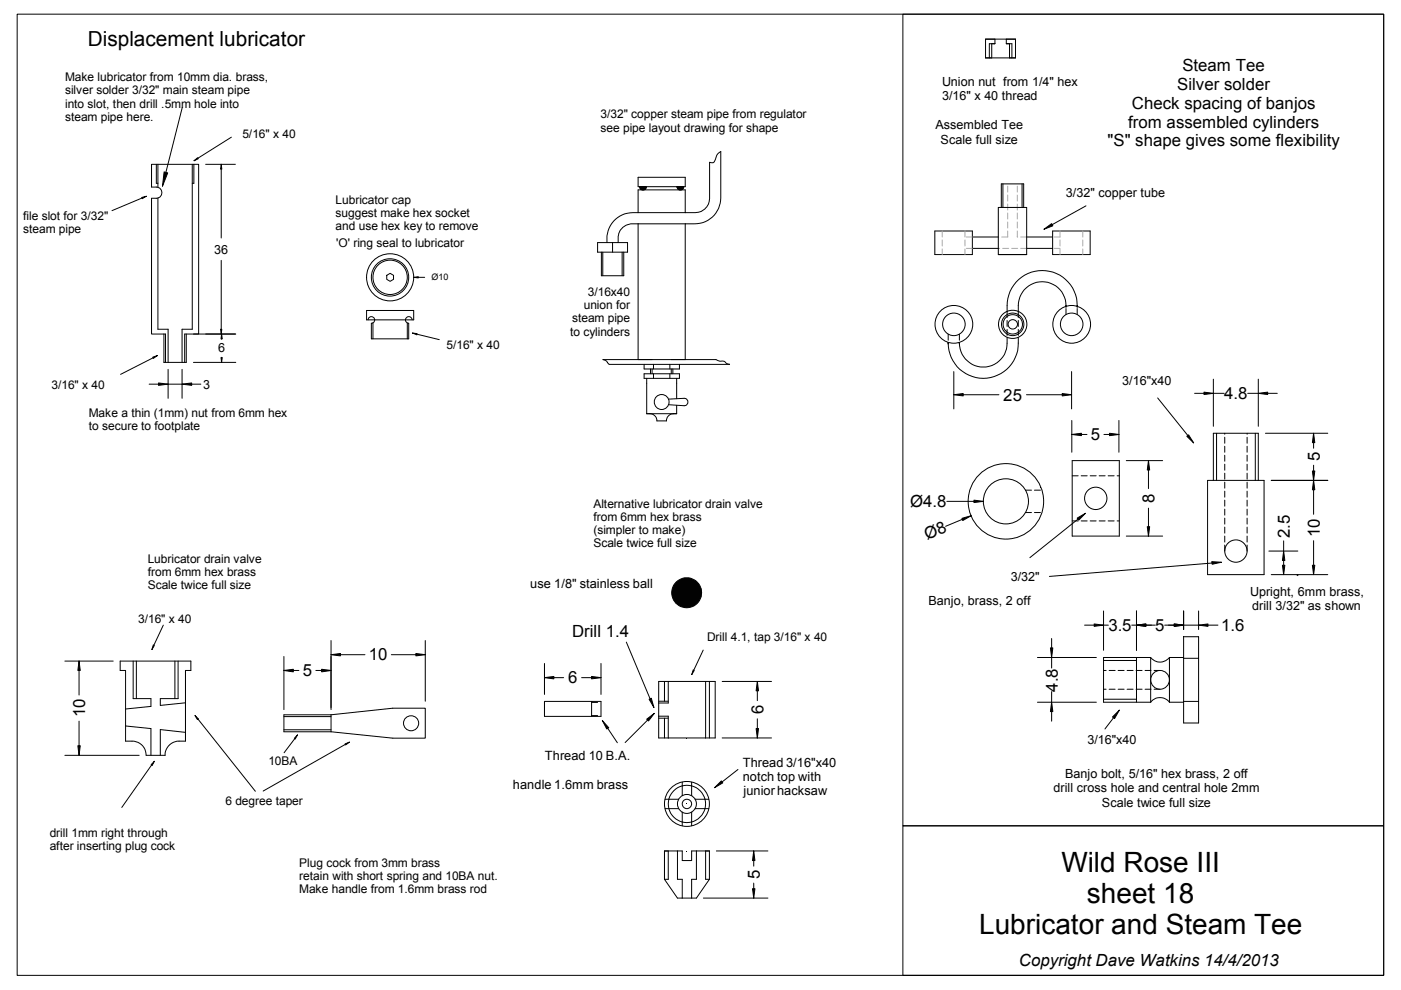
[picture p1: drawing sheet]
<svg xmlns="http://www.w3.org/2000/svg" width="297mm" height="210mm" viewBox="0 0 297 210" stroke-linecap="round" stroke-linejoin="round" font-family="sans-serif">
<g fill="none" stroke="#000" stroke-width=".21">
<path d="M3.6 3h289.8v203.8h-289.8zM191.4 3h102v172.1h-102zM209 8.3h6.3v4h-6.3zM210.3 9.3v3M210.9 8.3v1h-1.1v3M213.4 8.3v1h1.1v3M214 9.3v3M33.1 34.8v4.1h.4M33.5 34.8v4.9M34.8 36.4l.8 .3-1.1 2.8zM38.6 22.8l-3.4 13.7M40.8 34.8v35h-2.2v7"/>
<path d="M41.1 34.8v4.1h-.3M41.1 34.1l.8-.7 .1 .3zM43.6 34.8h6.3M46.9 34.8l.1 1.1h-.2zM46.9 35.9v14.6M49.1 29.1l-7.1 4.4M135.3 37.6h10v2h-10zM135.6 39.6a.7 .7 0 0 0 .7 .7 .7 .7 0 0 0 .7-.7M135.6 39.6h1.4v.1l-.3 .5-.6 .1-.4-.3zM143.5 39.6a.7 .7 0 0 0 .7 .7 .7 .7 0 0 0 .7-.7M143.5 39.6h1.4v.2l-.3 .4-.5 .1-.4-.3zM212.6 39v5"/>
<path d="M216.7 39v5M30.1 41.9l.9-.3-.9 .5zM30.1 42l-6.4 2.7M33.5 42v27.8h2.1v7M46.9 55.2v14.6M82 58.4l.7-.4 .7 .4v.8l-.7 .4-.7-.4zM87.7 58.8l1-.1v.2zM88.7 58.8h1.3M126.7 51.4h6.3v2.1h-6.3zM127.5 53.5v5h4.7v-5M127.8 53.5v5M129.9 51.4v2.1"/>
<path d="M131.9 53.5v5M135.3 47.5h-1.6a3 3 0 0 0-2.6 2.6v1.3M135.3 45.1a5.7 5.7 0 0 0-6.6 6.3M135.3 45.1v-4.8h10v4.8M135.3 47.5v28.7M135.3 45.1h10M135.3 47.5h10M145.3 45.1h2.1a3 3 0 0 0 3-3l.1-7.7a.78 .78 0 0 0 1.2-.6 2.11 2.11 0 0 1 1.1-1.7v9.9a5.5 5.5 0 0 1-5.5 5.5h-2M145.3 47.5v28.7M198.2 49h8v5h-8zM206.2 50.2h5.5M206.2 52.7h5.5"/>
<path d="M211.7 44h6v10h-6zM212.3 44v-5h4.7v5M217.7 50.2h5.5M217.7 52.7h5.5M221.4 48.6l1.6-1.2 .2 .5zM223.2 49h7.9v5h-7.9zM230.2 43.6l-7.1 4M32.4 75.7l1-.3-.9 .6zM32.5 75.9l-6.9 3.5M34.8 70.8v6h4.7v-6M35.1 76.8v-6h-3v-28.8h1a1.19 1.19 0 0 0 1.2-1.1 1.19 1.19 0 0 0-1.2-1.2h-1v-4.9h10v36h-2.9v6M35.6 78.3v6.2"/>
<path d="M38.6 78.3v6.2M41 76.8h9M41 70.8h9M46.8 69.8h.2l-.1 1zM46.9 75.8h.2l-.1 1zM46.9 71.8l.1 .1zM46.9 75.8l.1 .1zM47 70.8l.1 1h-.2zM77.7 65.8h10v2h-10zM78.1 67.8a.69 .69 0 0 1 .7-.7 .69 .69 0 0 1 .6 .8 .69 .69 0 0 1-.7 .6v3.3h8v-3.3a.7 .7 0 0 1-.7-.7 .7 .7 0 0 1 .7-.7 .7 .7 0 0 1 .7 .7M79.1 68.5v3.3M86.4 68.5v3.3"/>
<path d="M87.5 70.6l.9 .1v.3zM88.4 70.9l4.7 1.1M127.8 76.2h24a2.12 2.12 0 0 0 1.6 .4l.8 .5 .5 .2h-25.5l-.8-.9zM136.6 79.2h7.5v1h-7.5zM136.6 77.3v.9h7.5v-.9M137.9 78.2v1M138.3 78.2v1M138.6 77.3v.9M138.6 79.2v1M142 77.3v.9M142 79.2v1M142.3 78.2v1"/>
<path d="M142.7 78.2v1M201 72.6h.1M201 72.8h.1M201 70.9v1.2M201 72.6v.2M202.2 78.8v7.9M203.4 72.6h.1M203.4 72.8h.1M203.4 70.9v1.2M203.4 72.6v.2M213.5 71.5a5.2 5.2 0 0 1-6.8 6 5.2 5.2 0 0 1-3.3-4.7M213.5 67.9v1.3"/>
<path d="M213.5 69.8v1.3M215.9 71.5a7.5 7.5 0 0 1-6.8 8.7 7.5 7.5 0 0 1-8.1-7.4M215.9 67.9v1.3M215.9 69.8v1.3M226 64.8h.1M226 65h.1M226 64.8a5.1 5.1 0 0 0-5-5.1 5.1 5.1 0 0 0-5.1 5.1v2.5M226 64.8v.2M226 65.4v1.3M227.2 78.8v7.9M228.4 64.8h.1M228.4 65h.1"/>
<path d="M228.4 64.8a7.4 7.4 0 0 0-7.4-7.4 7.4 7.4 0 0 0-7.5 7.4v2.5M228.4 64.8v.2M228.4 65.4v1.3M31.6 81.4h2M33.6 81.2l2 .2-2 .3zM35.6 81.4h3M38.6 81.4l2-.2v.5zM40.6 81.4h2M137.1 80.2v7.5h6.4v-1.8M137.8 87.7a1.51 1.51 0 0 1 1.5 1.5h2a1.5 1.5 0 0 1 1.5-1.5M141.8 84.6l3.4-.1a.79 .79 0 0 1 .5 1.2l-.5 .3-3.4-.2M143.5 80.2v4.3"/>
<path d="M202.2 83.7l2-.3v.5zM204.2 83.7h7.6M217.6 83.7h7.6M225.2 83.4l2 .3-2 .2zM227.2 92.1l2.1-.2v.5zM227.2 89.2v6.7M227.3 97.7h10v16h-10zM229.3 92.1h1.2M234.1 92.1h1.1M235.2 91.9l2 .2-2 .3zM237.2 89.2v6.7M238.8 97.7h7.7"/>
<path d="M243.5 97.7l.3 2h-.6zM243.5 99.7v3.9M245.4 84.4l6.4 7.9M251.6 92.5l.4-.3 1.1 1.7zM253.3 83.4h2M255.3 83.1l2 .3-2 .3zM257.3 80.4v10M257.3 83.4h2.2M257.9 91.9v10M259.7 91.9v.2M259.7 92.7v1.3M259.7 94.6v1.3"/>
<path d="M259.7 96.5v1.3M259.7 98.4v1.3M264.4 91.9v.2M264.4 92.7v1.3M264.4 94.6v1.3M264.4 96.5v1.3M264.4 98.4v1.3M264.5 83.4h2.3M266.1 91.9v10M266.8 83.4l2-.3v.6zM266.8 80.4v10M268.3 91.9h13.2"/>
<path d="M268.8 83.4h2M278.3 99.9h.5l-.3 2zM278.5 91.9l.3 2h-.5zM278.5 93.9v1.1M278.5 98.6v1.3M200.7 106.3h5.8M204 109.9l1.9-.6-1.8 1.1zM204 110.1l-3.5 1.5M206.5 106l2 .3-2 .3zM217.4 103.9h1.3M217.4 108.7h1.3M219.3 103.9h1.3"/>
<path d="M219.3 108.7h1.3M227.3 100.9h1.3M227.3 110.4h1.3M228.4 109.9l1.7-1.1-1.4 1.5zM228.6 110.1l-10.2 8.1M229.2 100.9h1.3M229.2 110.4h1.3M231.1 100.9h1.3M231.1 110.4h1.3M233 100.9h1.3M233 110.4h1.3M234.9 100.9h1.3"/>
<path d="M234.9 110.4h1.3M236.9 100.9h.4M236.9 110.4h.4M238.8 113.7h7.7M243.2 111.7h.6l-.3 2zM243.5 107.7v4M256 101.9h12v19.9h-12zM256.9 119.1l2 .1-1.9 .4zM257 119.4l-34.5 2.8M257.3 101.9v-10h9.5v10M259.7 100.3v1.3M259.7 102.2v1.3"/>
<path d="M259.7 104.1v1.3M259.7 106v1.3M259.7 107.9v1.3M259.7 109.9v1.2M259.7 111.8v1.2M259.7 113.7v1.2M259.7 115.6v1.2M264.4 100.3v1.3M264.4 102.2v1.3M264.4 104.1v1.3M264.4 106v1.3M264.4 107.9v1.3"/>
<path d="M264.4 109.9v1.2M264.4 111.8v1.2M264.4 113.7v1.2M264.4 115.6v1.2M269 116.8h6.2M269.5 101.9h12M271.9 119.8h.5l-.2 2zM272.2 116.8l.2 2h-.5zM272.2 114.7v2.1M272.2 118.8v1M278.3 119.8h.5l-.3 2zM278.5 101.9l.3 1.9h-.5z"/>
<path d="M278.5 103.8v5.3M278.5 114.6v5.2M32.5 136.7l.2 .2-.5 .8zM34.6 132.5l-2 4.3M60.2 139.2v11.3M70.2 138.8l2-.2v.5zM70.2 135.8v14.7M72.2 138.8h5.2M83 138.8h5.2M88.2 138.6l2 .2-2 .3zM90.2 135.8v12.9M132.8 136.1l5 12.1"/>
<path d="M149.1 137.8l-2 4.3M220 139.4h12.4M222.7 137.4h.5l-.2 2zM223 135.4v2M223 139.4v2.2M230 132.5h2M232 132.3l2 .2-2 .3zM234 129.5v8.4M234 132.5h1M239.9 132.5h1.1M241 132.5l1.9-.2v.5zM241 129.5v8.4"/>
<path d="M241 139.4v9.5M242.9 132.5h2M244 139.4a2.51 2.51 0 0 0 3.9 0M244 139.4h-10v9.5h10M244 139.4v9.5M246.9 132.5h2.1M247.9 139.4v9.5M247.9 139.4h3M249 132.3l1.9 .2-1.9 .3zM250.9 129.5v4M250.9 135h3.2v18.3h-3.2zM250.9 139.6h3.2"/>
<path d="M250.9 132.5h3.2M254.1 132.5l2-.2v.5zM254.1 129.5v4M256.1 132.5h2.1M269.5 121.8h12M275 121.8h.1M275.2 121.8h.1M13.8 140.2h10.2M16.5 158.1h.5l-.2 2zM16.8 140.2l.2 2h-.5zM16.8 142.2v5.2M16.8 152.9v5.2"/>
<path d="M25.5 140.2h15v2h-1.2v14.9a3.8 3.8 0 0 0-3.6 1.1l-.6 1.1-.1 .8h-4a2.95 2.95 0 0 0-3-3h-1.4v-14.9h-1.1zM26.6 153.9l5.4 .6v5.6M28.2 140.2v7.9h3.8v1.7l-5.4 .5M28.9 140.2v7.9M37.1 140.2v7.9M37.8 140.2v7.9h-3.8v1.5l5.3-.6M39.3 155.3l-5.3-.6v5.4M41.4 151.7l.7 .7-.2 .2zM42 152.5l12.1 15.3M60.2 142.2l2-.3v.6zM60.2 151.9h10M60.2 154.7h10"/>
<path d="M62.2 142.2h1.2M62.5 156.6l-2.3 3M63.1 155.8l-.5 .9-.2-.2zM67 142.2h1.2M68.2 141.9l2 .3-2 .3zM70.2 151.6l13.1-1.4h6.9v6.3h-6.9l-13.1-1.3M70.2 151.6v3.6M70.2 151.6h-10v3.6h10M73.1 157.7l1-.3-.8 .5zM73.2 157.8l-17.4 9.9M115.4 143.7l2-.3v.5zM115.4 148.7h12v3.2h-12z"/>
<path d="M115.4 140.7v6.5M117.4 143.7h2.1M123.3 143.7h2.1M125.4 143.4l2 .3-2 .2zM125.4 148.7v3.2M125.4 148.9h1.3M125.4 151.7h1.3M127.4 140.7v6.5M127.7 152.8l1.4 1.5-.5 .3zM128.9 154.4l2 3.1M137.1 152.5l1.6-1.2-1.2 1.6zM137.3 152.7l-4.8 4.7"/>
<path d="M137.6 148.3l.5-.3 .5 2zM139.7 144.5h11.9v12h-11.9zM139.7 148.7h2M139.7 152.3h2M139.7 151.8h2v4.7M140.9 144.5v4.2M140.9 152.3v4.2M141.7 144.5v4.6h-2M147 142l.2 .2-.5 .8zM149.6 144.5v12M150.4 144.5v12M153.1 144.5h10.5"/>
<path d="M153.1 156.5h10.5M160.3 154.5h.5l-.2 2zM160.6 144.5l.2 2h-.5zM160.6 146.5v2M160.6 152.4v2.1M220 148.9h12.4M223 148.9l.2 2h-.5zM223 146.6v2.3M223 150.9v2M234 142.2h.5M234 140h7M234 148.3h7"/>
<path d="M234 146.1h.5M235.2 142.2h1.2M235.2 146.1h1.2M235.9 152l1.4-1.4-1 1.8zM236.1 152.2l-1.8 2.4M237.1 142.2h1.2M237.1 146.1h1.2M239 142.2h1.2M239 146.1h1.2M240.9 142.2h1.2M240.9 146.1h1.2M242.8 142.2h1.2"/>
<path d="M242.8 146.1h1.2M244 148.9a2.51 2.51 0 0 1 3.9 0M244.7 142.2h1.3M244.7 146.1h1.3M247.9 148.9h3M250.9 148.7h3.2M13.8 160.1h15.7M32.1 162.2l-6.3 9M32.7 161.4l-.4 .9-.3-.2zM141 171.4h2.9M141 169.5h2.9M144.6 165.8v2.9"/>
<path d="M144.6 172.2v2.9M146.6 165.8v2.9M146.6 172.2v2.9M147.4 171.4h2.9M147.4 169.5h2.9M152.9 165.6l.3 .4-1.7 1zM156.5 163.2l-3.4 2.6M191.4 175.1h102v31.7h-102zM140.9 186.4v-6h3.7v2.1h2v-2.1h3.8v6M140.9 186.4l2.7 4h4.1l2.7-4M141.7 180.4v6h-.8M143.6 180.4v6h1v4"/>
<path d="M147.7 180.4v6h-1.1v4M149.1 190.4h13.7M149.6 180.4v6h.8M151.9 180.4h10.9M159.6 188.4h.5l-.3 2zM159.8 180.4l.3 2.1h-.5zM159.8 182.5v1.1M159.8 187.2v1.2"/>
<circle cx="82.7" cy="58.8" r="4"/>
<circle cx="82.7" cy="58.8" r="5"/>
<circle cx="82.7" cy="58.8" r="3.6"/>
<circle cx="202.2" cy="68.8" r="4"/>
<circle cx="202.2" cy="68.8" r="2.39"/>
<circle cx="214.7" cy="68.8" r="2.38"/>
<circle cx="214.7" cy="68.8" r="3"/>
<circle cx="214.7" cy="68.8" r="2.06"/>
<circle cx="214.7" cy="68.8" r="1"/>
<circle cx="227.2" cy="68.8" r="4"/>
<circle cx="227.2" cy="68.8" r="2.39"/>
<circle cx="140.3" cy="85.2" r="1.58"/>
<circle cx="213.3" cy="106.3" r="8"/>
<circle cx="213.3" cy="106.3" r="4.8"/>
<circle cx="232.3" cy="105.7" r="2.37"/>
<circle cx="262" cy="116.8" r="2.37"/>
<circle cx="145.6" cy="125.7" r="3.2"/>
<circle cx="87.2" cy="153.3" r="1.6"/>
<circle cx="246" cy="144.1" r="1.99"/>
<circle cx="145.6" cy="170.4" r="4.8"/>
<circle cx="145.6" cy="170.4" r="1"/>
<circle cx="145.6" cy="170.4" r="2.01"/>
<circle cx="145.6" cy="170.5" r="4"/>
</g>
<g fill="#000">
<path d="M34.8 36.4l.8 .3-1.1 2.8 .7-3-.7 3z" fill-rule="evenodd"/>
<path d="M41.1 34.1l.8-.7 .1 .3-.9 .4 .9-.6z" fill-rule="evenodd"/>
<path d="M46.9 34.8l.1 1.1h-.2l.1-1.1v1.1z" fill-rule="evenodd"/>
<path d="M135.6 39.6h1.4v.1l-.3 .5-.6 .1-.4-.3z" fill-rule="evenodd"/>
<path d="M143.5 39.6h1.4v.2l-.3 .4-.5 .1-.4-.3z" fill-rule="evenodd"/>
<path d="M30.1 41.9l.9-.3-.9 .4 .9-.4-.9 .5z" fill-rule="evenodd"/>
<path d="M87.7 58.8l1-.1v.2l-1-.1h1z" fill-rule="evenodd"/>
<path d="M221.4 48.6l1.6-1.2 .2 .5-1.8 .7 1.7-1z" fill-rule="evenodd"/>
<path d="M32.4 75.7l1-.3-.9 .5 .9-.5-.9 .6z" fill-rule="evenodd"/>
<path d="M46.8 69.8h.2l-.1 1v-1v1z" fill-rule="evenodd"/>
<path d="M47 70.8l.1 1h-.2l.1-1v1z" fill-rule="evenodd"/>
<path d="M46.9 75.8h.2l-.1 1v-1v1z" fill-rule="evenodd"/>
<path d="M87.5 70.6l.9 .1v.3l-.9-.4 .9 .3z" fill-rule="evenodd"/>
<path d="M33.6 81.2l2 .2h-2h2l-2 .3z" fill-rule="evenodd"/>
<path d="M38.6 81.4l2-.2v.5l-2-.3h2z" fill-rule="evenodd"/>
<path d="M202.2 83.7l2-.3v.5l-2-.2h2z" fill-rule="evenodd"/>
<path d="M225.2 83.4l2 .3h-2h2l-2 .2z" fill-rule="evenodd"/>
<path d="M227.2 92.1l2.1-.2v.5l-2.1-.3h2.1z" fill-rule="evenodd"/>
<path d="M235.2 91.9l2 .2h-2h2l-2 .3z" fill-rule="evenodd"/>
<path d="M243.5 97.7l.3 2h-.6l.3-2v2z" fill-rule="evenodd"/>
<path d="M251.6 92.5l.4-.3 1.1 1.7-1.3-1.6 1.3 1.6z" fill-rule="evenodd"/>
<path d="M255.3 83.1l2 .3h-2h2l-2 .3z" fill-rule="evenodd"/>
<path d="M266.8 83.4l2-.3v.6l-2-.3h2z" fill-rule="evenodd"/>
<path d="M278.3 99.9h.5l-.3 2v-2v2z" fill-rule="evenodd"/>
<path d="M278.5 91.9l.3 2h-.5l.2-2v2z" fill-rule="evenodd"/>
<path d="M204 109.9l1.9-.6-1.9 .8 1.9-.8-1.8 1.1z" fill-rule="evenodd"/>
<path d="M206.5 106l2 .3h-2h2l-2 .3z" fill-rule="evenodd"/>
<path d="M228.4 109.9l1.7-1.1-1.5 1.3 1.5-1.3-1.4 1.5z" fill-rule="evenodd"/>
<path d="M243.2 111.7h.6l-.3 2v-2v2z" fill-rule="evenodd"/>
<path d="M256.9 119.1l2 .1-1.9 .2 1.9-.2-1.9 .4z" fill-rule="evenodd"/>
<path d="M271.9 119.8h.5l-.2 2v-2v2z" fill-rule="evenodd"/>
<path d="M272.2 116.8l.2 2h-.5l.3-2v2z" fill-rule="evenodd"/>
<path d="M278.3 119.8h.5l-.3 2v-2v2z" fill-rule="evenodd"/>
<path d="M278.5 101.9l.3 1.9h-.5l.2-1.9v1.9z" fill-rule="evenodd"/>
<path d="M32.5 136.7l.2 .2-.5 .8 .4-.9-.4 .9z" fill-rule="evenodd"/>
<path d="M70.2 138.8l2-.2v.5l-2-.3h2z" fill-rule="evenodd"/>
<path d="M88.2 138.6l2 .2h-2h2l-2 .3z" fill-rule="evenodd"/>
<path d="M222.7 137.4h.5l-.2 2v-2v2z" fill-rule="evenodd"/>
<path d="M232 132.3l2 .2h-2h2l-2 .3z" fill-rule="evenodd"/>
<path d="M241 132.5l1.9-.2v.5l-1.9-.3h1.9z" fill-rule="evenodd"/>
<path d="M241 132.5l1.9-.2v.5l-1.9-.3h1.9z" fill-rule="evenodd"/>
<path d="M249 132.3l1.9 .2h-1.9h1.9l-1.9 .3z" fill-rule="evenodd"/>
<path d="M249 132.3l1.9 .2h-1.9h1.9l-1.9 .3z" fill-rule="evenodd"/>
<path d="M254.1 132.5l2-.2v.5l-2-.3h2z" fill-rule="evenodd"/>
<path d="M16.5 158.1h.5l-.2 2v-2v2z" fill-rule="evenodd"/>
<path d="M16.8 140.2l.2 2h-.5l.3-2v2z" fill-rule="evenodd"/>
<path d="M41.4 151.7l.7 .7-.2 .2-.5-.9 .6 .8z" fill-rule="evenodd"/>
<path d="M60.2 142.2l2-.3v.6l-2-.3h2z" fill-rule="evenodd"/>
<path d="M63.1 155.8l-.5 .9-.2-.2 .7-.7-.6 .8z" fill-rule="evenodd"/>
<path d="M68.2 141.9l2 .3h-2h2l-2 .3z" fill-rule="evenodd"/>
<path d="M73.1 157.7l1-.3-.9 .4 .9-.4-.8 .5z" fill-rule="evenodd"/>
<path d="M115.4 143.7l2-.3v.5l-2-.2h2z" fill-rule="evenodd"/>
<path d="M125.4 143.4l2 .3h-2h2l-2 .2z" fill-rule="evenodd"/>
<path d="M127.7 152.8l1.4 1.5-.5 .3-.9-1.8 1.2 1.6z" fill-rule="evenodd"/>
<path d="M137.1 152.5l1.6-1.2-1.4 1.4 1.4-1.4-1.2 1.6z" fill-rule="evenodd"/>
<path d="M137.6 148.3l.5-.3 .5 2-.8-1.8 .8 1.8z" fill-rule="evenodd"/>
<path d="M147 142l.2 .2-.5 .8 .4-.9-.4 .9z" fill-rule="evenodd"/>
<path d="M160.3 154.5h.5l-.2 2v-2v2z" fill-rule="evenodd"/>
<path d="M160.6 144.5l.2 2h-.5l.3-2v2z" fill-rule="evenodd"/>
<path d="M223 148.9l.2 2h-.5l.3-2v2z" fill-rule="evenodd"/>
<path d="M237.3 150.6l-1 1.8-.4-.4 1.4-1.4-1.2 1.6z" fill-rule="evenodd"/>
<path d="M32.7 161.4l-.4 .9-.3-.2 .7-.7-.6 .8z" fill-rule="evenodd"/>
<path d="M151.5 167l1.4-1.4 .3 .4-1.7 1 1.6-1.2z" fill-rule="evenodd"/>
<path d="M159.8 180.4l.3 2.1h-.5l.2-2.1v2.1z" fill-rule="evenodd"/>
<path d="M159.6 188.4h.5l-.3 2v-2v2z" fill-rule="evenodd"/>
<circle cx="145.6" cy="125.7" r="3.2"/>
</g>
<g fill="none" stroke="#a8a8a8" stroke-width=".21">
<path d="M213.7 39.5v1.2M215.7 39.5v1.2M199.8 49v1.2M199.8 50.9v1.3M199.8 52.8v1.2M204.6 49v1.2M204.6 50.9v1.3M204.6 52.8v1.2M204.9 50.2h1.3M204.9 52.7h1.3M211.7 50.2h.1M211.7 52.7h.3"/>
<path d="M212.6 52.7h1.3M213.7 49v1.2h-1.3M213.7 41.4v1.2M213.7 43.3v1.2M213.7 45.2v1.2M213.7 47.1v1.2M214.5 52.7h1.3M215.7 49l.1 1.2M215.7 41.4v1.2M215.7 43.3v1.2M215.7 45.2v1.2M215.7 47.1v1.2"/>
<path d="M216.4 50.2h1.3M216.4 52.7h1.3M223.5 52.7h1.2M224.7 49v1.2h-1.2M224.7 50.9v1.3M224.7 52.8v1.2M229.6 49v1.2M229.6 50.9v1.3M229.6 52.8v1.2"/>
</g>
<g font-size="5.9">
<text x="225" y="184.8">Wild Rose III</text>
<text x="230.5" y="191.4">sheet 18</text>
<text x="207.6" y="198">Lubricator and Steam Tee</text>
</g>
<text font-size="4.4" x="18.6" y="9.7">Displacement lubricator</text>
<g font-size="3.6">
<text x="250.7" y="15.1">Steam Tee</text>
<text x="240" y="23.1">Check spacing of banjos</text>
<text x="249.6" y="19">Silver solder</text>
<text x="239.2" y="27.1">from assembled cylinders</text>
<text x="234.8" y="31">&quot;S&quot; shape gives some flexibility</text>
<text x="212.7" y="84.9">25</text>
<text x="259.5" y="84.6">4.8</text>
<text x="231.3" y="93.3">5</text>
<text x="279.8" y="97.8" transform="rotate(-90 279.8 97.8)">5</text>
<text x="193" y="107.5">Ø4.8</text>
<text x="244.8" y="106.6" transform="rotate(-90 244.8 106.6)">8</text>
<text x="279.8" y="113.8" transform="rotate(-90 279.8 113.8)">10</text>
<text x="196.6" y="114.6" transform="rotate(-22 196.6 114.6)">Ø8</text>
<text x="273.5" y="114" transform="rotate(-90 273.5 114)">2.5</text>
<text x="121.3" y="135">Drill 1.4</text>
<text x="235" y="133.8">3.5</text>
<text x="244.9" y="133.8">5</text>
<text x="258.9" y="133.8">1.6</text>
<text x="64.2" y="143.4">5</text>
<text x="78.2" y="140">10</text>
<text x="120.4" y="144.9">6</text>
<text x="224.3" y="146.6" transform="rotate(-90 224.3 146.6)">4.8</text>
<text x="18.1" y="152.1" transform="rotate(-90 18.1 152.1)">10</text>
<text x="161.9" y="151.5" transform="rotate(-90 161.9 151.5)">6</text>
<text x="161.1" y="186.4" transform="rotate(-90 161.1 186.4)">5</text>
<text x="216" y="204.9">Copyright Dave Watkins 14/4/2013</text>
</g>
<g font-size="2.7">
<text x="199.7" y="18.3">Union nut from 1/4&quot; hex</text>
<text x="199.7" y="21.3">3/16&quot; x 40 thread</text>
<text x="198.3" y="27.4">Assembled Tee</text>
<text x="199.4" y="30.4">Scale full size</text>
<text x="226" y="41.7">3/32&quot; copper tube</text>
<text x="45.4" y="53.8">36</text>
<text x="46.2" y="74.7">6</text>
<text x="43.1" y="82.4">3</text>
<text x="238" y="81.7">3/16&quot;x40</text>
<text x="112.4" y="124.6">use 1/8&quot; stainless ball</text>
<text x="214.3" y="123.2">3/32&quot;</text>
<text x="196.8" y="128.3">Banjo, brass, 2 off</text>
<text x="265" y="126.4">Upright, 6mm brass,</text>
<text x="265.5" y="129.4">drill 3/32&quot; as shown</text>
<text x="115.5" y="161.1">Thread 10 B.A.</text>
<text x="230.5" y="157.7">3/16&quot;x40</text>
<text x="108.8" y="167.3">handle 1.6mm brass</text>
<text x="157.5" y="162.6">Thread 3/16&quot;x40</text>
<text x="157.5" y="165.6">notch top with</text>
<text x="225.8" y="165.1">Banjo bolt, 5/16&quot; hex brass, 2 off</text>
<text x="157.6" y="168.6">junior hacksaw</text>
<text x="223.4" y="168">drill cross hole and central hole 2mm</text>
<text x="233.6" y="171">Scale twice full size</text>
</g>
<g font-size="2.5">
<text x="13.8" y="17.2">Make lubricator from 10mm dia. brass,</text>
<text x="13.8" y="20">silver solder 3/32&quot; main steam pipe</text>
<text x="13.8" y="22.9">into slot, then drill .5mm hole into</text>
<text x="13.8" y="25.7">steam pipe here.</text>
<text x="51.4" y="29.2">5/16&quot; x 40</text>
<text x="127.3" y="25.1">3/32&quot; copper steam pipe from regulator</text>
<text x="127.3" y="27.9">see pipe layout drawing for shape</text>
<text x="4.9" y="46.6">file slot for 3/32&quot;</text>
<text x="71.2" y="43.2">Lubricator cap</text>
<text x="71.2" y="46">suggest make hex socket</text>
<text x="4.9" y="49.4">steam pipe</text>
<text x="71.2" y="48.8">and use hex key to remove</text>
<text x="71.3" y="52.3">'O' ring seal to lubricator</text>
<text x="123.8" y="65.6">union for</text>
<text x="124.6" y="62.7">3/16x40</text>
<text x="120.9" y="71.2">to cylinders</text>
<text x="121.3" y="68.4">steam pipe</text>
<text x="94.7" y="73.9">5/16&quot; x 40</text>
<text x="10.9" y="82.4">3/16&quot; x 40</text>
<text x="18.8" y="88.4">Make a thin (1mm) nut from 6mm hex</text>
<text x="18.8" y="91.2">to secure to footplate</text>
<text x="125.8" y="107.6">Alternative lubricator drain valve</text>
<text x="125.8" y="110.4">from 6mm hex brass</text>
<text x="125.8" y="113.2">(simpler to make)</text>
<text x="31.3" y="119.3">Lubricator drain valve</text>
<text x="125.8" y="116.1">Scale twice full size</text>
<text x="31.3" y="122.2">from 6mm hex brass</text>
<text x="31.3" y="125">Scale twice full size</text>
<text x="29.3" y="132.1">3/16&quot; x 40</text>
<text x="149.9" y="135.9">Drill 4.1, tap 3/16&quot; x 40</text>
<text x="56.9" y="162.2">10BA</text>
<text x="47.8" y="170.7">6 degree taper</text>
<text x="10.5" y="177.4">drill 1mm right through</text>
<text x="10.5" y="180.2">after inserting plug cock</text>
<text x="63.5" y="183.8">Plug cock from 3mm brass</text>
<text x="63.5" y="186.6">retain with short spring and 10BA nut.</text>
<text x="63.5" y="189.4">Make handle from 1.6mm brass rod</text>
</g>
<text font-size="1.9" x="91.5" y="59.4">Ø10</text>
</svg>
